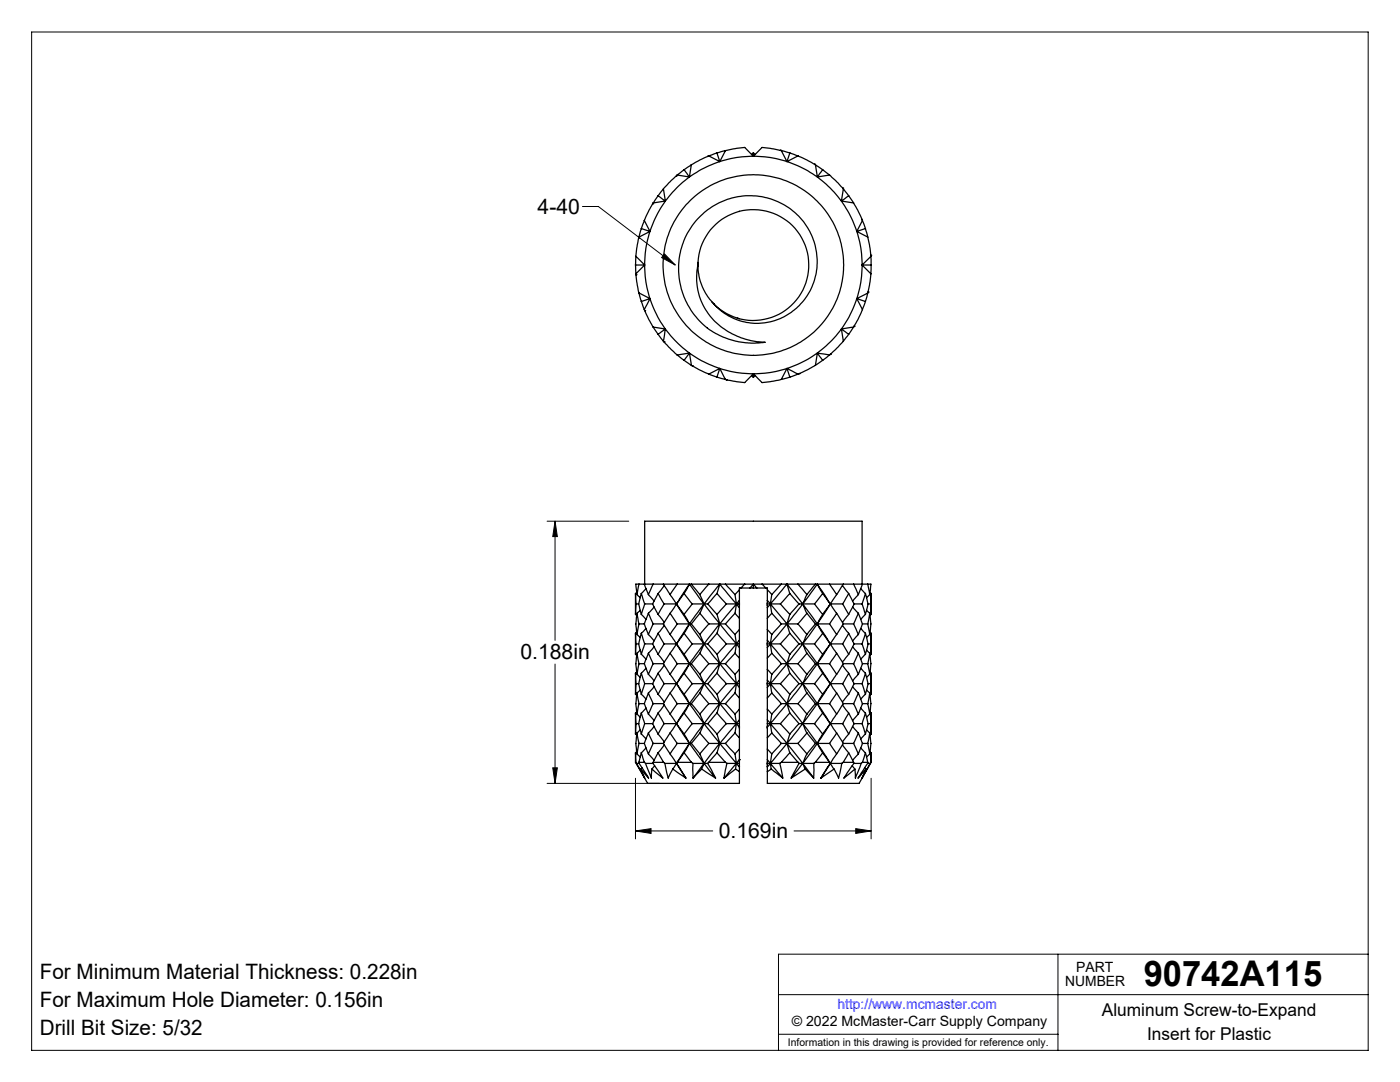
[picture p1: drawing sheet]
<svg xmlns="http://www.w3.org/2000/svg" width="279mm" height="216mm" viewBox="0 0 279 216" stroke-linecap="round" stroke-linejoin="round" font-family="sans-serif">
<g fill="none" stroke="#000" stroke-width=".2">
<path d="M6.3 6.4h266.7v203.2h-266.7zM116.2 41.2h3.2l15.4 11.7M132.6 50.7l2.2 2.2-2.8-1.5zM109.2 104h16.3M110.8 104l.4 3.1h-.9zM110.8 104v23.8M110.8 132.5v23.8M109.2 156.3h22.4M110.3 153.2h.9l-.4 3.1zM126.8 155.3v12.1M173.8 155.3v12.1M126.8 165.8l3.1-.5v1z"/>
<path d="M126.8 165.8h15.4M158.5 165.8h15.3M170.8 165.3l3 .5-3 .5zM155.4 198.5h117.6M211.1 190.4v19.2M273 190.4h-117.6v19.2M155.4 206.4h55.7"/>
</g>
<g fill="#000">
<path d="M132.6 50.7l2.2 2.2-2.8-1.5z"/>
<path d="M110.8 104l.4 3.1h-.9zM110.3 153.2h.9l-.4 3.1zM126.8 165.8l3.1-.5v1zM170.8 165.3l3 .5-3 .5z"/>
</g>
<g fill="none" stroke="#000" stroke-width=".25">
<path d="M131.3 39.1l1.5 1M131.3 39.1l-.9 1.4M132.4 37.7l-1.1 1.4M135 35.1h.1M135.1 35l-.1 .1M135.1 34.9l-2.7 2.8 .4 2.4M135.1 34.9l2.5 .4M136.5 33.9l1.1 1.4M136.5 33.9l-1.4 1M138 32.9l-1.5 1M138 32.9l-.4 2.4M141.4 31.2h-.1"/>
<path d="M141.5 31.1l-3.5 1.8M141.5 31.1l2.2 1.1M143.1 30.5l.6 1.7M143.1 30.5l-1.6 .6M144.8 30.1l3.8-.7 1.8 1.8M144.8 30.1l-1.7 .4M144.8 30.1l-1.1 2.1M150.4 30.5l-.4 .3M150.4 30.5v.7M150.4 30.5l.3 .3M155.8 30h.1M155.9 30.1l-3.8-.7-1.7 1.8"/>
<path d="M155.9 30.1l1.7 .4M155.9 30.1l1.2 2.1M157.6 30.5l-.5 1.7M157.6 30.5l1.6 .6M159.2 31.1l3.5 1.8M159.2 31.1l-2.1 1.1M162.6 32.8h.1M162.7 32.9l1.5 1M162.7 32.9l.4 2.4M164.2 33.9l-1.1 1.4M164.2 33.9l1.4 1M165.6 34.9l2.7 2.8"/>
<path d="M165.6 34.9l-2.5 .4M168.2 37.5h.1M168.2 37.5v.1M168.3 37.7l1.1 1.4M168.3 37.7l-.4 2.4M169.4 39.1l-1.5 1M169.4 39.1l1 1.4M126.8 52.9h1.9M126.8 52.9l.1 1.7M126.9 54.6l.6 3.9M126.9 51.2l1.8 1.7M126.9 51.2l-.1 1.7"/>
<path d="M126.9 54.8h.1M126.9 54.7v.1M127.5 47.5h.1M127.5 47.4v.1M127.5 47.3l-.6 3.9M127.5 58.5l.5 1.6M127.5 58.5l2.2 1.1M128 45.6l-.5 1.7M128 45.6l1.7 .6M128.6 44l-.6 1.6M128.6 44l1.1 2.2M128.7 52.9l-1.8 1.7"/>
<path d="M129.7 59.6l-1.1 2.2M129.7 59.6l-1.7 .5M129.7 46.2l-2.2 1.1M130.2 40.7h.1M130.3 40.6l-.1 .1M130.4 40.5l-1.8 3.5M132.8 40.1l-2.4 .4M139.3 52.9a11.1 11.1 0 0 1 14.1-10.7 11.1 11.1 0 0 1 6.3 16.5 11.1 11.1 0 0 1-17.6 1.6M139.3 52.4v.4M139.3 52.6v.5M139.9 43a13.6 13.6 0 0 1 13.9-3.3 13.6 13.6 0 0 1 9.2 11 12 12 0 0 1-5.4 11.8 12 12 0 0 1-12.9 .1 11.7 11.7 0 0 1-5.4-9.7 12.7 12.7 0 0 0 9 14.6l1.6 .5 2.8 .3-.8 .1a14.7 14.7 0 0 1-15.6-20l.9-1.8 .9-1.6zM147.5 42.2h.1"/>
<path d="M167.9 40.1l2.5 .4M170.4 40.5l1.7 3.5M171 59.6l1.7 .5M171 46.2l2.2 1.1M171 59.6l1.1 2.2M172 43.8h.1M172 52.9h1.8M172 52.9l1.8 1.7M172 43.8l.1 .1M172.1 44l.6 1.6M172.1 44l-1.1 2.2M172.7 45.6l-1.7 .6"/>
<path d="M172.7 45.6l.5 1.7M173.2 47.3l.6 3.9M173.2 58.5l-2.2 1.1M173.2 58.5l-.5 1.6M173.2 58.3h.1M173.2 58.3v.1M173.8 50.9h.1M173.8 50.9v.2M173.8 54.6l-.6 3.9M173.8 51.2v1.7M173.8 51.2l-1.8 1.7M173.8 52.9v1.7"/>
<path d="M128 60.1l.6 1.7M128.6 61.8l1.8 3.5M128.6 61.9l.1 .1M128.7 62h.1M130.4 65.3l.9 1.4M130.4 65.3l2.4 .4M131.3 66.7l1.1 1.4M132.4 68.1l2.7 2.7M132.5 68.1v.1M132.5 68.2h.1M132.8 65.7l-.4 2.4M132.8 65.7l-1.5 1"/>
<path d="M135.1 70.8l1.4 1.1M136.5 71.9l1.5 1M137.6 70.4l.4 2.5M137.6 70.4l-1.1 1.5M137.6 70.4l-2.5 .4M138 72.9l3.5 1.7M138 72.9l.1 .1M138.1 73h.1M141.5 74.6l1.6 .6M143.1 75.2l1.7 .5M143.7 73.5l1.1 2.2M143.7 73.5l-.6 1.7"/>
<path d="M143.7 73.5l-2.2 1.1M144.9 75.7l.1 .1M145 75.8h.1M147.1 63.5l.5 .1M150 74.9l.4 .4M150.4 74.6l1.7 1.7 3.8-.6M150.4 74.6l-1.8 1.7-3.8-.6M150.4 74.6v.7M150.7 74.9l-.3 .4M157.1 73.5l2.1 1.1M157.1 73.5l.5 1.7M157.1 73.5l-1.2 2.2"/>
<path d="M157.6 75.2l-1.7 .5M159.2 74.6l-1.6 .6M159.5 74.6h.1M159.5 74.6h-.2M162.7 72.9l-3.5 1.7M163.1 70.4l2.5 .4M163.1 70.4l1.1 1.5M163.1 70.4l-.4 2.5M164.2 71.9l-1.5 1M165.6 70.8l-1.4 1.1M165.7 70.7h.1M165.7 70.7l-.1 .1"/>
<path d="M167.9 65.7l1.5 1M167.9 65.7l.4 2.4M168.3 68.1l-2.7 2.7M169.4 66.7l-1.1 1.4M170.4 65.3l-2.5 .4M170.4 65.3l-1 1.4M170.5 65.1h.1M170.5 65.1l-.1 .1M172.1 61.8l-1.7 3.5M172.7 60.1l-.6 1.7M126.8 118.4l.1 2.1M126.8 118.4v4.2"/>
<path d="M127.1 118.2l-.3 .2M127.1 118.6l.7 .7M127.5 116.6l-.4 2M127.5 116.6h-.6l.2 2M127.5 116.6h1.1M128 118.4l.7 2.1M128 118.4l-.5 2.1M128.6 116.6l.8 2M128.6 116.6h1.8M128.7 116.6v-12.6h43.3v12.6M128.9 117.5l-.9 .9M129.4 118.6l1.1 1.3"/>
<path d="M130.4 116.6l-1 2M130.4 116.6h2M131.3 118.4l1.2 2.1M131.3 118.4l-1.1 2.1M132.4 116.6l1.3 2M132.4 116.6h2.7M132.6 116.8l-1.3 1.6M133.7 118.6l1.3 1.9M135.1 116.6l-1.4 2M135.1 116.6h2.5M136.5 118.4l1.6 2.1M136.5 118.4l-1.5 2.1"/>
<path d="M137.6 116.6l2.9 3.9M137.6 116.6h.4M137.6 116.6l-1.1 1.8M137.6 116.6l-2.6 3.9M138 116.6l1.7 2M138 116.6h3.5M139.7 118.6l.8 1.9M141.5 116.6l-1.8 2M141.5 116.6h2.2M143.1 118.4l1.9 2.1M143.1 118.4l-1.8 2.1M143.7 116.6l3.3 3.9"/>
<path d="M143.7 116.6h1.1M143.7 116.6l-.6 1.8M143.7 116.6l-3.2 3.9M144.8 116.6l1.9 2M144.8 116.6h3.8M146.7 118.6l.3 1.9M147.6 117.7l-.9 .9M147.6 119.8l-.6 .7M147.6 117.7v2.1M147.6 119.8v.7M147.9 117.3h-.3v.4M147.9 117.3h1.8"/>
<path d="M148.6 116.6l-.7 .7M148.6 116.6h1.8M149.7 117.3h.7M150.4 116.6l-.7 .7M150.4 116.6l.6 .7M150.4 116.6h1.7M150.4 116.6v.7M150.4 117.3h.6M151 117.3h1.8M152.1 116.6l.7 .7M152.1 116.6h3.8M152.8 117.3h.3v.4"/>
<path d="M153.1 117.7l.9 .9M153.1 117.7v2.1M153.1 119.8l.6 .7M153.1 119.8v.7M154 118.6l-.3 1.9M155.9 116.6l-1.9 2M155.9 116.6h1.2M157.1 116.6l-3.4 3.9M157.1 116.6l.5 1.8M157.1 116.6l3.1 3.9M157.1 116.6h2.1M157.6 118.4l-1.8 2.1"/>
<path d="M157.6 118.4l1.9 2.1M159.2 116.6l1.8 2M159.2 116.6h3.5M161 118.6l-.8 1.9M162.7 116.6l-1.7 2M162.7 116.6h.4M163.1 116.6l-2.9 3.9M163.1 116.6l1.1 1.8M163.1 116.6l2.6 3.9M163.1 116.6h2.5M164.2 118.4l-1.6 2.1M164.2 118.4l1.5 2.1"/>
<path d="M165.6 116.6l1.4 2M165.6 116.6h2.7M167 118.6l-1.3 1.9M168.1 116.8l1.3 1.6M168.3 116.6l-1.3 2M168.3 116.6h2.1M169.4 118.4l-1.2 2.1M169.4 118.4l1.1 2.1M170.4 116.6l.9 2M170.4 116.6h1.7M171.3 118.6l-1.2 1.3M171.8 117.5l.9 .9"/>
<path d="M172.1 116.6l-.8 2M172.1 116.6h1.1M172.7 118.4l-.7 2.1M172.7 118.4l.5 2.1M173.2 116.6l.4 2M173.2 116.6h.6l-.2 2M173.6 118.6l-.7 .7M173.6 118.2l.2 .2M173.8 118.4v2.1M173.8 118.4v4.2M126.8 134.3l.1 2.1M126.8 126.4l.1 2.1"/>
<path d="M126.8 126.4v4.2M126.8 134.3v4.2M126.8 130.6l.3 .2M126.8 122.6l.3 .2M126.8 138.5l.3 .2M126.9 128.5l-.1 2.1M126.9 120.5l-.1 2.1M126.9 136.4l-.1 2.1M126.9 120.5h.6M126.9 128.5h.6M126.9 136.4h.6M127.1 134.1l-.3 .2"/>
<path d="M127.1 126.2l-.3 .2M127.1 126.6l.7 .6M127.1 130.4l.4 2M127.1 134.5l.7 .6M127.1 122.4l.4 2.1M127.1 138.3l.4 2.1M127.1 130.4a9 9 0 0 0 0 4.1M127.1 138.3a9 9 0 0 0 0 4.2M127.1 122.4a9.2 9.2 0 0 0 0 4.2M127.5 136.4l.5 2.1M127.5 120.5l.5 2.1M127.5 128.5l.5 2.1"/>
<path d="M127.5 124.5l-.4 2.1M127.5 124.5h1.1M127.5 132.4h1.1M127.5 132.4l-.4 2.1M127.8 129.7l-.7 .7M127.8 121.8l-.7 .6M127.8 137.7l-.7 .6M128 130.6l.9 .9M128 122.6l.9 1M128 134.3l.7 2.1M128 138.5l.9 1M128 126.4l.7 2.1"/>
<path d="M128 134.3l-.5 2.1M128 126.4l-.5 2.1M128.6 132.4l.8 2.1M128.6 124.5l.8 2.1M128.7 120.5h1.5M128.7 128.5l-.7 2.1M128.7 128.5h1.5M128.7 120.5l-.7 2.1M128.7 136.4h1.5M128.7 136.4l-.7 2.1M128.9 133.3l-.9 1M128.9 125.4l-.9 1"/>
<path d="M129.4 130.4l1 2M129.4 126.6l1.1 1.3M129.4 122.4l1 2.1M129.4 134.5l1.1 1.3M129.4 138.3l1 2.1M129.4 138.3l-.8 2.1M129.4 130.4l-.8 2M129.4 122.4l-.8 2.1M130.2 136.4l1.1 2.1M130.2 120.5l1.1 2.1M130.2 128.5l1.1 2.1M130.4 132.4h2"/>
<path d="M130.4 124.5l-1 2.1M130.4 124.5h2M130.4 132.4l-1 2.1M130.5 129.1l-1.1 1.3M130.5 121.1l-1.1 1.3M130.5 137l-1.1 1.3M131.3 130.6l1.3 1.6M131.3 122.6l1.3 1.6M131.3 134.3l-1.1 2.1M131.3 134.3l1.2 2.1M131.3 138.5l1.3 1.6M131.3 126.4l-1.1 2.1"/>
<path d="M131.3 126.4l1.2 2.1M132.4 132.4l1.3 2.1M132.4 124.5l1.3 2.1M132.5 120.5h2.5M132.5 128.5l-1.2 2.1M132.5 128.5h2.5M132.5 120.5l-1.2 2.1M132.5 136.4l-1.2 2.1M132.5 136.4h2.5M132.6 124.8l-1.3 1.6M132.6 132.8l-1.3 1.5M133.7 138.3l1.4 2.1"/>
<path d="M133.7 126.6l1.3 1.9M133.7 134.5l1.3 1.9M133.7 130.4l1.4 2M133.7 138.3l-1.3 2.1M133.7 130.4l-1.3 2M133.7 122.4l1.4 2.1M133.7 122.4l-1.3 2.1M135 136.4l1.5 2.1M135 120.5l1.5 2.1M135 128.5l1.5 2.1M135 128.5h.1M135 128.5l2.6 3.9"/>
<path d="M135 120.5h.1M135 120.5l2.6 4M135 136.4h.1M135 136.4l2.6 4M135 136.4l-1.3 1.9M135 128.5l-1.3 1.9M135 120.5l-1.3 1.9M135.1 124.5l-1.4 2.1M135.1 124.5h2.5M135.1 132.4l-1.4 2.1M135.1 132.4h2.5M136.5 138.5l1.1 1.9"/>
<path d="M136.5 130.6l1.1 1.8M136.5 134.3l1.6 2.1M136.5 122.6l1.1 1.9M136.5 134.3l-1.5 2.1M136.5 126.4l-1.5 2.1M136.5 126.4l1.6 2.1M137.6 132.4h.4M137.6 132.4l2.9 4M137.6 124.5h.4M137.6 124.5l2.9 4M137.6 132.4l-1.1 1.9M137.6 124.5l-1.1 1.9"/>
<path d="M137.6 124.5l-2.6 4M137.6 132.4l-2.6 4M138 124.5l1.7 2.1M138 132.4l1.7 2.1M138.1 120.5h2.4M138.1 136.4l-1.6 2.1M138.1 136.4h2.4M138.1 128.5l-1.6 2.1M138.1 128.5h2.4M138.1 120.5l-1.6 2.1M139.7 138.3l1.8 2.1M139.7 134.5l.8 1.9"/>
<path d="M139.7 130.4l1.8 2M139.7 122.4l-1.7 2.1M139.7 122.4l1.8 2.1M139.7 138.3l-1.7 2.1M139.7 130.4l-1.7 2M139.7 126.6l.8 1.9M140.5 120.5h.8M140.5 128.5h.8M140.5 128.5l3.2 3.9M140.5 120.5l3.2 4M140.5 136.4h.8M140.5 136.4l3.2 4"/>
<path d="M140.5 136.4l-.8 1.9M140.5 128.5l-.8 1.9M140.5 120.5l-.8 1.9M140.5 136.4l-2.9 4M140.5 128.5l-2.9 3.9M140.5 120.5l-2.9 4M141.3 136.4l1.8 2.1M141.3 120.5l1.8 2.1M141.3 128.5l1.8 2.1M141.5 132.4l-1.8 2.1M141.5 132.4h2.2M141.5 124.5l-1.8 2.1"/>
<path d="M141.5 124.5h2.2M143.1 138.5l.6 1.9M143.1 134.3l1.9 2.1M143.1 130.6l.6 1.8M143.1 126.4l1.9 2.1M143.1 122.6l.6 1.9M143.1 134.3l-1.8 2.1M143.1 126.4l-1.8 2.1M143.7 132.4h1.1M143.7 132.4l3.3 4M143.7 124.5h1.1M143.7 124.5l3.3 4"/>
<path d="M143.7 132.4l-.6 1.9M143.7 124.5l-.6 1.9M143.7 124.5l-3.2 4M143.7 132.4l-3.2 4M144.8 132.4l1.9 2.1M144.8 124.5l1.9 2.1M145 120.5h2M145 136.4l-1.9 2.1M145 136.4h2M145 128.5l-1.9 2.1M145 128.5h2M145 120.5l-1.9 2.1"/>
<path d="M146.7 138.3l-1.9 2.1M146.7 130.4l-1.9 2M146.7 134.5l.3 1.9M146.7 122.4l-1.9 2.1M146.7 126.6l.3 1.9M146.7 122.4l.9 1M146.7 130.4l.9 .9M146.7 138.3l.9 1M147 136.4l-3.3 4M147 136.4l-.3 1.9M147 128.5l-3.3 3.9M147 128.5l-.3 1.9"/>
<path d="M147 120.5l-3.3 4M147 120.5l-.3 1.9M147 120.5l.6 .7M147 128.5l.6 .7M147 136.4l.6 .8M147 120.5h.6M147 128.5h.6M147 136.4h.6M147.6 121.2v2.2M147.6 129.2v2.1M147.6 125.6l-.9 1M147.6 125.6v2.1"/>
<path d="M147.6 127.7l-.6 .8M147.6 133.6l-.9 .9M147.6 133.6v2.1M147.6 135.7l-.6 .7M147.6 137.2v2.1M147.6 127.7v.8M147.6 135.7v.7M147.6 120.5v.7M147.6 136.4v.8M147.6 128.5v.7M147.6 120.2v.6M147.6 123.4v2.2"/>
<path d="M147.6 131.3v2.3M147.6 139.3v2.2M153.1 121.2v2.2M153.1 129.2v2.1M153.1 125.6v2.1M153.1 125.6l.9 1M153.1 127.7l.6 .8M153.1 133.6v2.1M153.1 133.6l.9 .9M153.1 135.7l.6 .7M153.1 137.2v2.1M153.1 120.5h.6"/>
<path d="M153.1 128.5h.6M153.1 127.7v.8M153.1 136.4h.6M153.1 135.7v.7M153.1 120.5v.7M153.1 136.4v.8M153.1 128.5v.7M153.1 136.2v.5M153.1 128.2v.6M153.1 120.3v.5M153.1 123.4v2.2M153.1 131.3v2.3"/>
<path d="M153.1 139.3v2.2M153.7 136.4l.3 1.9M153.7 136.4l3.4 4M153.7 128.5l.3 1.9M153.7 128.5l3.4 3.9M153.7 120.5l.3 1.9M153.7 120.5l3.4 4M153.7 120.5l-.6 .7M153.7 128.5l-.6 .7M153.7 136.4l-.6 .8M153.7 120.5h2.1M153.7 136.4h2.1"/>
<path d="M153.7 128.5h2.1M154 138.3l1.9 2.1M154 130.4l1.9 2M154 134.5l-.3 1.9M154 122.4l1.9 2.1M154 126.6l-.3 1.9M154 122.4l-.9 1M154 130.4l-.9 .9M154 138.3l-.9 1M155.8 136.4l1.8 2.1M155.8 120.5l1.8 2.1M155.8 128.5l1.8 2.1"/>
<path d="M155.9 132.4h1.2M155.9 132.4l-1.9 2.1M155.9 124.5h1.2M155.9 124.5l-1.9 2.1M157.1 132.4l-3.4 4M157.1 124.5l-3.4 4M157.1 132.4l.5 1.9M157.1 124.5l.5 1.9M157.1 124.5l3.1 4M157.1 132.4l3.1 4M157.1 132.4h2.1M157.1 124.5h2.1"/>
<path d="M157.6 134.3l-1.8 2.1M157.6 138.5l-.5 1.9M157.6 122.6l-.5 1.9M157.6 130.6l-.5 1.8M157.6 126.4l-1.8 2.1M157.6 134.3l1.9 2.1M157.6 126.4l1.9 2.1M159.2 132.4l1.8 2.1M159.2 124.5l1.8 2.1M159.5 120.5l-1.9 2.1M159.5 136.4l-1.9 2.1M159.5 128.5l-1.9 2.1"/>
<path d="M159.5 120.5h.7M159.5 128.5h.7M159.5 136.4h.7M160.2 128.5l-3.1 3.9M160.2 120.5l-3.1 4M160.2 136.4l-3.1 4M160.2 136.4l.8 1.9M160.2 128.5l.8 1.9M160.2 120.5l.8 1.9M160.2 136.4l2.9 4M160.2 128.5l2.9 3.9M160.2 120.5l2.9 4"/>
<path d="M160.2 120.5h2.4M160.2 136.4h2.4M160.2 128.5h2.4M161 138.3l-1.8 2.1M161 130.4l-1.8 2M161 130.4l1.7 2M161 122.4l-1.8 2.1M161 126.6l-.8 1.9M161 134.5l-.8 1.9M161 122.4l1.7 2.1M161 138.3l1.7 2.1M162.6 120.5l1.6 2.1"/>
<path d="M162.6 128.5l1.6 2.1M162.6 136.4l1.6 2.1M162.7 132.4l-1.7 2.1M162.7 124.5l-1.7 2.1M162.7 132.4h.4M162.7 124.5h.4M163.1 132.4l-2.9 4M163.1 124.5l-2.9 4M163.1 132.4l1.1 1.9M163.1 124.5l1.1 1.9M163.1 124.5l2.6 4M163.1 132.4l2.6 4"/>
<path d="M163.1 124.5h2.5M163.1 132.4h2.5M164.2 134.3l-1.6 2.1M164.2 122.6l-1.1 1.9M164.2 130.6l-1.1 1.8M164.2 138.5l-1.1 1.9M164.2 126.4l-1.6 2.1M164.2 134.3l1.5 2.1M164.2 126.4l1.5 2.1M165.6 132.4l1.4 2.1M165.6 124.5l1.4 2.1M165.7 120.5l-1.5 2.1"/>
<path d="M165.7 136.4l-1.5 2.1M165.7 128.5l-1.5 2.1M165.7 120.5h.1M165.7 128.5h.1M165.7 128.5l-2.6 3.9M165.7 120.5l-2.6 4M165.7 136.4h.1M165.7 136.4l-2.6 4M165.7 120.5l1.3 1.9M165.7 136.4l1.3 1.9M165.7 128.5l1.3 1.9M165.7 120.5h2.5"/>
<path d="M165.7 136.4h2.5M165.7 128.5h2.5M167 122.4l-1.4 2.1M167 138.3l-1.4 2.1M167 130.4l-1.4 2M167 130.4l1.3 2M167 134.5l-1.3 1.9M167 126.6l-1.3 1.9M167 122.4l1.3 2.1M167 138.3l1.3 2.1M168.1 132.7l1.3 1.6M168.1 124.8l1.3 1.6"/>
<path d="M168.2 120.5l1.2 2.1M168.2 136.4l1.2 2.1M168.2 128.5l1.2 2.1M168.3 132.4l-1.3 2.1M168.3 124.5l-1.3 2.1M168.3 124.5h2.1M168.3 132.4h2.1M169.4 134.3l-1.2 2.1M169.4 122.6l-1.3 1.6M169.4 138.5l-1.3 1.6M169.4 130.6l-1.3 1.6M169.4 134.3l1.1 2.1"/>
<path d="M169.4 126.4l-1.2 2.1M169.4 126.4l1.1 2.1M170.1 121.1l1.2 1.3M170.1 129.1l1.2 1.3M170.1 137l1.2 1.3M170.4 132.4l.9 2.1M170.4 124.5l.9 2.1M170.5 120.5l-1.1 2.1M170.5 136.4l-1.1 2.1M170.5 128.5l-1.1 2.1M170.5 120.5h1.5M170.5 136.4h1.5"/>
<path d="M170.5 128.5h1.5M171.3 122.4l-.9 2.1M171.3 130.4l-.9 2M171.3 134.5l-1.2 1.3M171.3 138.3l-.9 2.1M171.3 126.6l-1.2 1.3M171.3 130.4l.8 2M171.3 138.3l.8 2.1M171.3 122.4l.8 2.1M171.8 133.3l.9 1M171.8 125.4l.9 1M172 120.5l.7 2.1"/>
<path d="M172 136.4l.7 2.1M172 128.5l.7 2.1M172.1 132.4l-.8 2.1M172.1 124.5l-.8 2.1M172.1 132.4h1.1M172.1 124.5h1.1M172.7 134.3l-.7 2.1M172.7 122.6l-.9 1M172.7 138.5l-.9 1M172.7 130.6l-.9 .9M172.7 126.4l-.7 2.1M172.7 134.3l.5 2.1"/>
<path d="M172.7 126.4l.5 2.1M172.9 129.7l.7 .7M172.9 121.8l.7 .6M172.9 137.7l.7 .6M173.2 132.4l.4 2.1M173.2 124.5l.4 2.1M173.2 120.5l-.5 2.1M173.2 136.4l-.5 2.1M173.2 128.5l-.5 2.1M173.2 120.5h.6M173.2 128.5h.6M173.2 136.4h.6"/>
<path d="M173.6 130.4l-.4 2M173.6 134.5l-.7 .6M173.6 122.4l-.4 2.1M173.6 126.6l-.7 .6M173.6 138.3l-.4 2.1M173.6 130.4a9 9 0 0 1 0 4.1M173.6 138.3a9 9 0 0 1 0 4.2M173.6 122.4a9.2 9.2 0 0 1 0 4.2M173.6 134.1l.2 .2M173.6 126.2l.2 .2M173.8 120.5v2.1M173.8 136.4v2.1"/>
<path d="M173.8 128.5v2.1M173.8 134.3v2.1M173.8 126.4v2.1M173.8 126.4v4.2M173.8 134.3v4.2M173.8 122.6l-.2 .2M173.8 138.5l-.2 .2M173.8 130.6l-.2 .2M126.8 152.1l2.5 4.2h18.3v-2.3M126.8 152.1h.1M126.8 142.3l.1 2.1M126.8 150.2l.1 1.9"/>
<path d="M126.8 142.3v4.2M126.8 150.2v1.9M126.8 146.5l.3 .2M126.9 152.1l.1 .2M126.9 144.4l-.1 2.1M126.9 144.4h.6M127 152.3l1.7 3-.8-1.8M127 152.3h.6M127.1 142.1l-.3 .2M127.1 150l-.3 .2M127.1 150.4l.7 .7M127.1 142.5l.7 .6"/>
<path d="M127.1 146.3l.4 2M127.1 146.3a8.9 8.9 0 0 0 0 4.1M127.5 144.4l.5 2.1M127.5 152.1h1.1M127.5 152.1l.1 .2M127.5 148.3l-.4 2.1M127.5 148.3h1.1M127.5 140.4l-.4 2.1M127.5 140.4h1.1M127.6 152.3l1.8 3-1.5-1.8M127.8 145.6l-.7 .7M128 146.5l.9 .9"/>
<path d="M128 150.2l.6 1.9M128 142.3l.7 2.1M128 142.3l-.5 2.1M128 150.2l-.5 1.9M128.1 153.2l-.2 .3M128.6 140.4l.8 2.1M128.6 148.3l.8 2.1M128.6 152.1l.2 .2M128.7 144.4l-.7 2.1M128.7 144.4h1.5M128.8 152.3l1.2 3 .1-1.8M128.8 152.3h1.5"/>
<path d="M128.9 149.3l-.9 .9M128.9 141.3l-.9 1M129.4 150.4l1.1 1.3M129.4 142.5l1.1 1.3M129.4 146.3l1 2M129.4 146.3l-.8 2M130.2 144.4l1.1 2.1M130.3 152.3l2 3-2.2-1.8M130.4 152.1h2M130.4 148.3l-1 2.1M130.4 148.3h2M130.4 140.4l-1 2.1"/>
<path d="M130.4 140.4h2M130.4 152.1l-.1 .2M130.5 145l-1.1 1.3M130.6 152.8l-.5 .7M131.3 146.5l1.3 1.6M131.3 142.3l-1.1 2.1M131.3 142.3l1.2 2.1M131.3 150.2l1.1 1.9M131.3 150.2l-.9 1.9M132.4 140.4l1.3 2.1M132.4 148.3l1.3 2.1M132.4 152.1l.3 .2"/>
<path d="M132.5 144.4l-1.2 2.1M132.5 144.4h2.5M132.6 148.6l-1.3 1.6M132.6 140.7l-1.3 1.6M132.7 152.3l.6 3 1-1.8M132.7 152.3h2.3M133.7 142.5l1.3 1.9M133.7 150.4l1.3 1.9M133.7 146.3l1.4 2M133.7 146.3l-1.3 2M134.3 153.5l2.6 1.8M135 152.3l1.9 3"/>
<path d="M135 144.4l1.5 2.1M135 144.4h.1M135 144.4l2.6 3.9M135 152.3h.1M135 144.4l-1.3 1.9M135 152.3l-.7 1.2M135.1 152.1h2.9M135.1 140.4l-1.4 2.1M135.1 140.4h2.5M135.1 148.3l-1.4 2.1M135.1 148.3h2.5M135.1 152.1l-.1 .2"/>
<path d="M136.5 150.2l1.5 1.9M136.5 142.3l1.6 2.1M136.5 146.5l1.1 1.8M136.5 142.3l-1.5 2.1M136.5 150.2l-1.4 1.9M137.6 148.3h.4M137.6 140.4h.4M137.6 148.3l2.9 4M137.6 140.4l2.9 4M137.6 148.3l-1.1 1.9M137.6 140.4l-1.1 1.9M137.6 140.4l-2.6 4"/>
<path d="M137.6 148.3l-2.6 4M138 140.4l1.7 2.1M138 148.3l1.7 2.1M138 152.1l.3 .2M138.1 144.4h2.4M138.1 144.4l-1.6 2.1M138.3 152.3v3M138.3 152.3h2.2M139.7 150.4l.8 1.9M139.7 142.5l.8 1.9M139.7 146.3l1.8 2M139.7 146.3l-1.7 2"/>
<path d="M140 153.5l-1.7 1.8M140 153.5l2.8 1.8M140.5 144.4h.8M140.5 144.4l3.2 3.9M140.5 152.3h.7M140.5 152.3l2.3 3M140.5 144.4l-.8 1.9M140.5 144.4l-2.9 3.9M140.5 152.3l-.5 1.2M140.5 152.3l-2.2 3M141.2 152.3l1.6 3M141.3 144.4l1.8 2.1"/>
<path d="M141.4 152.1h3.4M141.4 152.1l-.2 .2M141.5 148.3l-1.8 2.1M141.5 148.3h2.2M141.5 140.4l-1.8 2.1M141.5 140.4h2.2M143.1 150.2l1.7 1.9M143.1 142.3l1.9 2.1M143.1 146.5l.6 1.8M143.1 142.3l-1.8 2.1M143.1 150.2l-1.7 1.9M143.7 148.3h1.1"/>
<path d="M143.7 140.4h1.1M143.7 148.3l3.3 4M143.7 140.4l3.3 4M143.7 148.3l-.6 1.9M143.7 140.4l-.6 1.9M143.7 140.4l-3.2 4M143.7 148.3l-3.2 4M144.8 148.3l1.9 2.1M144.8 140.4l1.9 2.1M144.8 152.1l.3 .2M145 144.4h2M145 144.4l-1.9 2.1"/>
<path d="M145.1 152.3h1.9M145.1 152.3l-.6 3M146.7 146.3l-1.9 2M146.7 150.4l.3 1.9M146.7 142.5l.3 1.9M146.7 146.3l.9 .9M146.8 153.5l.8 .5M146.8 153.5l-2.3 1.8M147 144.4l-3.3 3.9M147 144.4l-.3 1.9M147 144.4l.6 .7M147 152.3l-2.5 3"/>
<path d="M147 152.3l-.2 1.2M147 152.3l.6 .7M147 144.4h.6M147 152.3h.6M147.6 141.5l-.9 1M147.6 141.5v2.2M147.6 143.7l-.6 .7M147.6 149.5l-.9 .9M147.6 149.5v2.1M147.6 151.6l-.6 .7M147.6 145.1v2.1M147.6 153v1"/>
<path d="M147.6 143.7v.7M147.6 151.6v.7M147.6 152.3v.7M147.6 144.4v.7M147.6 151.6h.1M147.6 144.9v.5M147.6 147.2v2.3M147.6 152.8v.2M153.1 141.5v2.2M153.1 141.5l.9 1M153.1 143.7l.6 .7M153.1 149.5v2.1"/>
<path d="M153.1 149.5l.9 .9M153.1 151.6l.6 .7M153.1 145.1v2.1M153.1 153v1M153.1 144.4h.6M153.1 143.7v.7M153.1 152.3h.6M153.1 151.6v.7M153.1 152.3v.7M153.1 144.4v.7M153.1 152v.6M153.1 144.9v.5"/>
<path d="M153.1 147.2v2.3M153.1 152.9v.1M153.7 144.4l.3 1.9M153.7 144.4l3.4 3.9M153.7 144.4l-.6 .7M153.7 152.3h1.9M153.7 144.4h2.1M153.7 152.3l2.5 3M153.7 152.3l.2 1.2M153.7 152.3l-.6 .7M153.9 153.5l-.8 .5M153.9 153.5l2.3 1.8"/>
<path d="M154 146.3l1.9 2M154 150.4l-.3 1.9M154 142.5l-.3 1.9M154 146.3l-.9 .9M155.6 152.3l.6 3M155.8 144.4l1.8 2.1M155.9 148.3h1.2M155.9 140.4h1.2M155.9 148.3l-1.9 2.1M155.9 140.4l-1.9 2.1M155.9 152.1h3.4M155.9 152.1l-.3 .2"/>
<path d="M157.1 148.3l-3.4 4M157.1 140.4l-3.4 4M157.1 148.3l.5 1.9M157.1 140.4l.5 1.9M157.1 140.4l3.1 4M157.1 148.3l3.1 4M157.1 148.3h2.1M157.1 140.4h2.1M157.6 150.2l-1.7 1.9M157.6 146.5l-.5 1.8M157.6 142.3l-1.8 2.1M157.6 142.3l1.9 2.1"/>
<path d="M157.6 150.2l1.7 1.9M159.2 140.4l1.8 2.1M159.2 148.3l1.8 2.1M159.3 152.1l.2 .2M159.5 144.4l-1.9 2.1M159.5 144.4h.7M159.5 152.3h.7M159.5 152.3l-1.6 3M160.2 144.4l-3.1 3.9M160.2 152.3l-2.3 3M160.2 144.4l.8 1.9M160.2 144.4l2.9 3.9"/>
<path d="M160.2 152.3l.5 1.2M160.2 152.3l2.2 3M160.2 152.3h2.2M160.2 144.4h2.4M160.7 153.5l-2.8 1.8M160.7 153.5l1.7 1.8M161 146.3l-1.8 2M161 142.5l-.8 1.9M161 150.4l-.8 1.9M161 146.3l1.7 2M162.4 152.3v3M162.6 144.4l1.6 2.1"/>
<path d="M162.7 152.1h2.9M162.7 152.1l-.3 .2M162.7 148.3l-1.7 2.1M162.7 140.4l-1.7 2.1M162.7 148.3h.4M162.7 140.4h.4M163.1 148.3l-2.9 4M163.1 140.4l-2.9 4M163.1 148.3l1.1 1.9M163.1 140.4l1.1 1.9M163.1 140.4l2.6 4M163.1 148.3l2.6 4"/>
<path d="M163.1 148.3h2.5M163.1 140.4h2.5M164.2 150.2l-1.5 1.9M164.2 142.3l-1.6 2.1M164.2 146.5l-1.1 1.8M164.2 142.3l1.5 2.1M164.2 150.2l1.4 1.9M165.6 148.3l1.4 2.1M165.6 140.4l1.4 2.1M165.6 152.1l.1 .2M165.7 152.3l-1.9 3M165.7 144.4l-1.5 2.1"/>
<path d="M165.7 144.4h.1M165.7 144.4l-2.6 3.9M165.7 152.3h.1M165.7 144.4l1.3 1.9M165.7 152.3l.7 1.2M165.7 144.4h2.5M165.7 152.3h2.3M166.4 153.5l-2.6 1.8M167 146.3l-1.4 2M167 150.4l-1.3 1.9M167 142.5l-1.3 1.9M167 146.3l1.3 2"/>
<path d="M168 152.3l-.6 3-1-1.8M168.1 140.7l1.3 1.6M168.1 148.6l1.3 1.6M168.2 144.4l1.2 2.1M168.3 152.1h2.1M168.3 152.1l-.3 .2M168.3 148.3l-1.3 2.1M168.3 140.4l-1.3 2.1M168.3 148.3h2.1M168.3 140.4h2.1M169.4 146.5l-1.3 1.6M169.4 142.3l-1.2 2.1"/>
<path d="M169.4 142.3l1.1 2.1M169.4 150.2l-1.1 1.9M169.4 150.2l1 1.9M170.1 152.8l.5 .7M170.1 145l1.2 1.3M170.4 148.3l.9 2.1M170.4 140.4l.9 2.1M170.4 152.1v.2M170.4 152.3l-2 3 2.2-1.8M170.4 152.3h1.5M170.5 144.4l-1.1 2.1M170.5 144.4h1.5"/>
<path d="M171.3 146.3l-.9 2M171.3 150.4l-1.2 1.3M171.3 142.5l-1.2 1.3M171.3 146.3l.8 2M171.8 141.3l.9 1M171.8 149.3l.9 .9M171.9 152.3l-1.2 3-.1-1.8M172 144.4l.7 2.1M172.1 152.1h1.1M172.1 148.3l-.8 2.1M172.1 140.4l-.8 2.1M172.1 148.3h1.1"/>
<path d="M172.1 140.4h1.1M172.1 152.1l-.2 .2M172.6 153.2l.2 .3M172.7 146.5l-.9 .9M172.7 142.3l-.7 2.1M172.7 150.2l-.6 1.9M172.7 142.3l.5 2.1M172.7 150.2l.5 1.9M172.9 145.6l.7 .7M173.1 152.3l-1.9 3 1.6-1.8M173.1 152.3h.6M173.2 148.3l.4 2.1"/>
<path d="M173.2 140.4l.4 2.1M173.2 152.1l-.1 .2M173.2 144.4l-.5 2.1M173.2 144.4h.6M173.6 146.3l-.4 2M173.6 150.4l-.7 .7M173.6 142.5l-.7 .6M173.6 146.3a8.9 8.9 0 0 1 0 4.1M173.6 142.1l.2 .2M173.6 150l.2 .2M173.7 152.3l-1.7 3 .8-1.8M173.8 144.4v2.1"/>
<path d="M173.8 152.1h.1M173.8 152.1l-.1 .2M173.8 152.1l-2.4 4.2h-18.3v-2.3M173.8 142.3v2.1M173.8 150.2v1.9M173.8 142.3v4.2M173.8 146.5l-.2 .2"/>
<circle cx="150.4" cy="52.9" r="21.7"/>
<circle cx="150.4" cy="52.9" r="18"/>
</g>
<text font-size="7.1" x="228.2" y="196.8">90742A115</text>
<g font-size="4.2">
<text x="107.3" y="42.8">4-40</text>
<text x="103.9" y="131.5">0.188in</text>
<text x="143.4" y="167.2">0.169in</text>
<text x="7.9" y="195.4">For Minimum Material Thickness: 0.228in</text>
<text x="7.9" y="200.9">For Maximum Hole Diameter: 0.156in</text>
<text x="7.9" y="206.5">Drill Bit Size: 5/32</text>
</g>
<g font-size="3.5">
<text x="219.9" y="202.8">Aluminum Screw-to-Expand</text>
<text x="228.9" y="207.5">Insert for Plastic</text>
</g>
<g font-size="2.8">
<text x="212.6" y="196.8">NUMBER</text>
<text x="214.8" y="194">PART</text>
<text x="158" y="204.8">© 2022 McMaster-Carr Supply Company</text>
</g>
<text font-size="2.8" fill="#00f" x="167.1" y="201.4">http://www.mcmaster.com</text>
<text font-size="2.1" x="157.3" y="208.6">Information in this drawing is provided for reference only.</text>
</svg>
